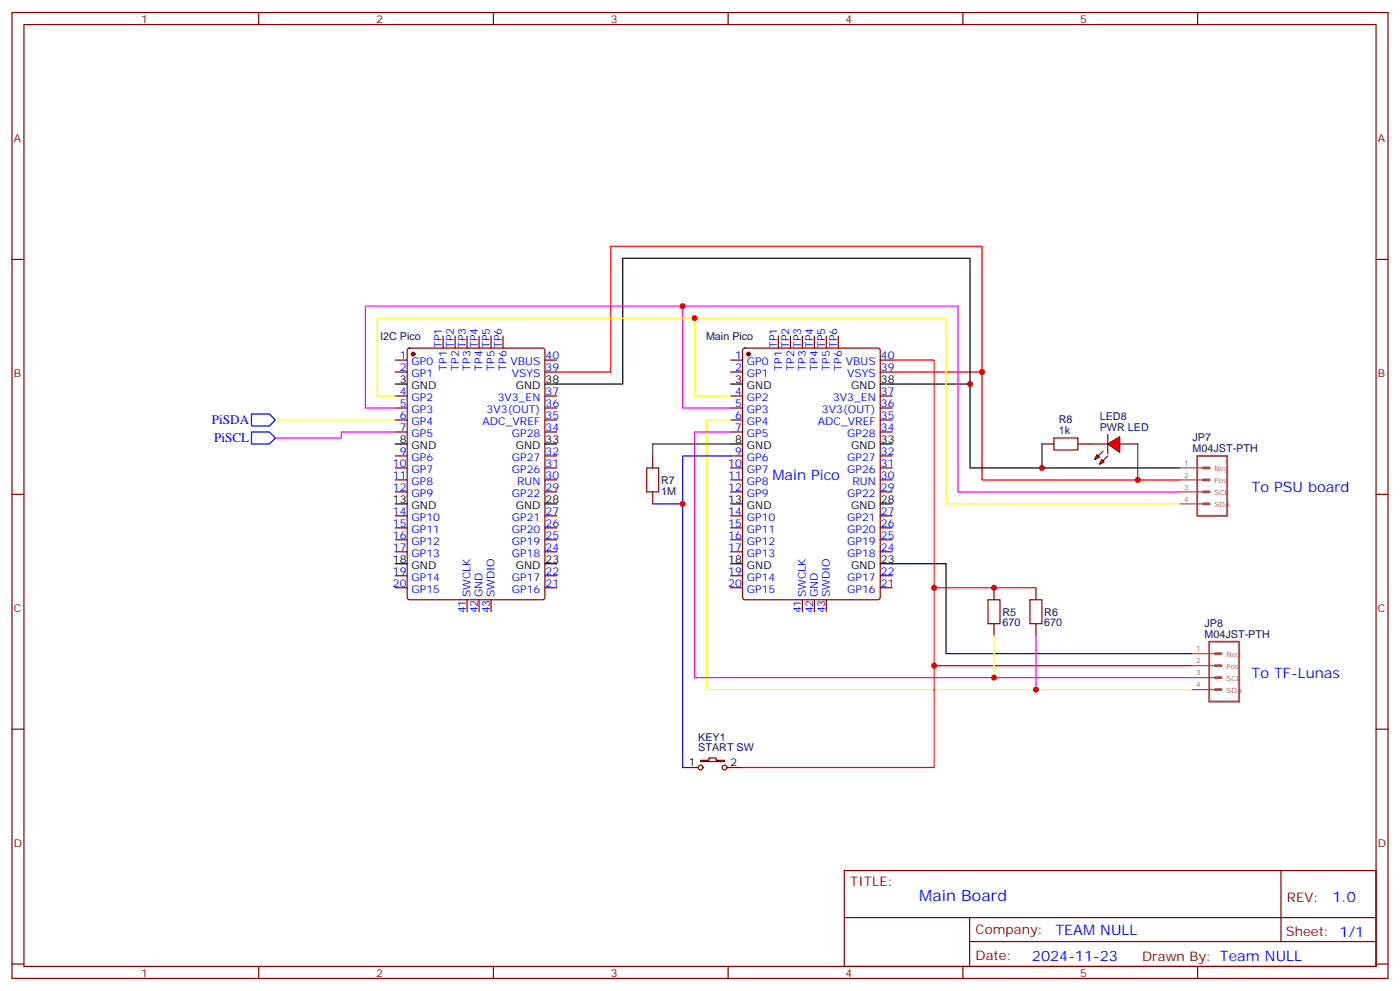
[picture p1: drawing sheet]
<svg xmlns="http://www.w3.org/2000/svg" width="412mm" height="292mm" viewBox="0 0 412 292" stroke-linecap="round" stroke-linejoin="round" font-family="sans-serif">
<g fill="none" stroke="#870000" stroke-width=".35">
<path d="M3.5 3.7h405.4v284.3h-405.4zM7.1 7.2h398.2v277.3h-398.2zM76.2 3.7v3.5M145.3 3.7v3.5M214.5 3.7v3.5M283.6 3.7v3.5M352.8 3.7v3.5M3.5 76.4h3.6M405.3 76.4h3.6M130.5 99v3.5M134.1 99v3.5M137.6 99v3.5"/>
<path d="M141.1 99v3.5M144.6 99v3.5M148.2 99v3.5M229.3 99v3.5M232.8 99v3.5M236.4 99v3.5M239.9 99v3.5M243.4 99v3.5M246.9 99v3.5M116.4 106h3.5M116.4 109.5h3.5M116.4 116.6h3.5"/>
<path d="M120.2 102.7l.4-.2h39.2l.7 .4v73l-.4 .6-39.5 .1-.6-.5-.1-72.9zM160.5 106h3.5M160.5 109.5h3.5M160.5 116.6h3.5M215.2 106h3.5M215.2 109.5h3.5M215.2 116.6h3.5M219 102.7l.4-.2h39.2l.6 .4 .1 73-.5 .6-39.4 .1-.6-.5-.1-72.9zM259.3 106h3.5M259.3 109.5h3.5M259.3 116.6h3.5M116.4 120.1h3.5"/>
<path d="M116.4 123.6h3.5M116.4 127.2h3.5M116.4 134.2h3.5M116.4 137.8h3.5M160.5 120.1h3.5M160.5 123.6h3.5M160.5 127.2h3.5M160.5 134.2h3.5M160.5 137.8h3.5M192.3 134.2v3.6M215.2 120.1h3.5M215.2 123.6h3.5"/>
<path d="M215.2 127.2h3.5M215.2 134.2h3.5M215.2 137.8h3.5M259.3 120.1h3.5M259.3 123.6h3.5M259.3 127.2h3.5M259.3 134.2h3.5M259.3 137.8h3.5M3.5 145.5h3.6M116.4 141.3h3.5M116.4 144.8h3.5M116.4 151.9h3.5"/>
<path d="M116.4 155.4h3.5M116.4 158.9h3.5M160.5 141.3h3.5M160.5 144.8h3.5M160.5 151.9h3.5M160.5 155.4h3.5M160.5 158.9h3.5M192.3 144.8v3.5M215.2 141.3h3.5M215.2 144.8h3.5M215.2 151.9h3.5M215.2 155.4h3.5"/>
<path d="M215.2 158.9h3.5M259.3 141.3h3.5M259.3 144.8h3.5M259.3 151.9h3.5M259.3 155.4h3.5M259.3 158.9h3.5M405.3 145.5h3.6M116.4 162.5h3.5M116.4 169.5h3.5M116.4 173h3.5M137.6 176.6v3.5M141.1 176.6v3.5"/>
<path d="M144.6 176.6v3.5M160.5 162.5h3.5M160.5 169.5h3.5M160.5 173h3.5M215.2 162.5h3.5M215.2 169.5h3.5M215.2 173h3.5M236.4 176.6v3.5M239.9 176.6v3.5M243.4 176.6v3.5M259.3 162.5h3.5M259.3 169.5h3.5"/>
<path d="M259.3 173h3.5M292.8 173v3.6M305.2 173v3.6M292.8 183.6v3.5M305.2 183.6v3.5M3.5 214.7h3.6M405.3 214.7h3.6M201.1 226h4.6M206.4 223.8h2.4v-.7h2.2v.7h2.4v.4h-7zM214.1 226h4.6M248.7 256.3h156.6v28.2h-156.6zM377.3 256.3v20.9"/>
<path d="M248.7 270.1h156.5M285.6 277.2h119.6M285.6 270.1v14.2M3.5 283.8h3.6M76.2 284.5v3.5M145.3 284.5v3.5M214.5 284.5v3.5M283.6 284.5v3.5M352.8 284.5v3.5M405.3 283.8h3.6"/>
<circle cx="206.4" cy="226" r=".71"/>
<circle cx="213.4" cy="226" r=".71"/>
</g>
<g fill="#870000" stroke="#870000" stroke-width=".35">
<circle cx="121.7" cy="104.2" r=".53"/>
<circle cx="220.5" cy="104.2" r=".53"/>
</g>
<g fill="none" stroke="#000" stroke-width=".35">
<path d="M116.4 113.1h3.5M160.5 113.1h3.5M215.2 113.1h3.5M259.3 113.1h3.5M116.4 130.7h3.5M160.5 130.7h3.5M215.2 130.7h3.5M259.3 130.7h3.5M116.4 148.3h3.5M160.5 148.3h3.5M215.2 148.3h3.5M259.3 148.3h3.5"/>
<path d="M116.4 166h3.5M160.5 166h3.5M215.2 166h3.5M259.3 166h3.5"/>
</g>
<path d="M352.7 134.2h8.8v17.7h-8.8zM356.2 188.9h8.8v17.7h-8.8z" fill="none" stroke="#a64a4a" stroke-width=".56"/>
<path d="M354.4 137.8h1.8M354.4 144.8h1.8M354.4 141.3h1.8M354.4 148.3h1.8M358 199.5h1.7M358 196h1.7M358 192.4h1.7M358 203h1.7" fill="none" stroke="#a64a4a" stroke-width=".85"/>
<path d="M347.5 137.8h6.9M347.5 141.3h6.9M347.5 144.8h6.9M347.5 148.3h6.9M351 192.4h7M351 196h7M351 199.5h7M351 203h7" fill="none" stroke="#a64a4a" stroke-width=".35"/>
<path d="M190.5 137.8h3.5v7h-3.5zM291 176.6h3.6v7h-3.6zM303.4 176.6h3.5v7h-3.5z" fill="none" stroke="#a10000" stroke-width=".35"/>
<g fill="#f00" stroke="#870000" stroke-width=".35">
<path d="M326.3 130.7l3.5-2.1v4.6z"/>
<path d="M326.3 127.9v5.6z"/>
</g>
<g fill="#870000" stroke="#870000" stroke-width=".35">
<path d="M326.3 134.2l-1.4 1.4z"/>
<path d="M324.9 132.8l-1.4 1.4z"/>
</g>
<g fill="#f00" stroke="#870000" stroke-width=".35">
<path d="M324.6 135.3l.7 .7-1.5 .7z"/>
<path d="M323.1 133.9l.7 .7-1.4 .7z"/>
</g>
<path d="M306.9 130.7h3.5M317.5 130.7h8.8M329.8 130.7h5.3" fill="none" stroke="#870000" stroke-width=".35"/>
<path d="M310.4 128.9h7.1v3.6h-7.1z" fill="none" stroke="#a10000" stroke-width=".35"/>
<path d="M74.1 121.9h5.3l1.7 1.7-1.7 1.8h-5.3zM74.1 127.2h5.3l1.7 1.7-1.7 1.8h-5.3zM215.2 134.2h-14.1v91.8M192.3 148.3h8.8" fill="none" stroke="#00f" stroke-width=".35"/>
<path d="M164 109.5h15.9v-37h109.4v68.8h58.2M262.8 106h12.4v90h75.8M262.8 109.5h26.5M275.2 173h30M275.2 196v30h-56.5" fill="none" stroke="#f00" stroke-width=".35"/>
<path d="M164 113.1h19.4v-37.1h102.4v61.8h61.7M262.8 113.1h23M262.8 166h15.9v26.4h72.3" fill="none" stroke="#000" stroke-width=".35"/>
<path d="M204.6 93.7h-93.5v22.9h5.3M215.2 116.6h-10.6v-22.9h74.1v54.6h68.8M81.1 123.6h35.3M215.2 123.6h-7.1v79.4h142.9M292.8 187.1v12.4" fill="none" stroke="#ff0" stroke-width=".35"/>
<path d="M201.1 90.1h-93.5v30h8.8M116.4 127.2h-15.9v1.7h-19.4M215.2 127.2h-10.6v72.3h146.4M215.2 120.1h-14.1v-30h81.1v54.7h65.3M305.2 187.1v15.9" fill="none" stroke="#f0f" stroke-width=".35"/>
<path d="M215.2 130.7h-22.9v3.5M306.9 130.7v7.1M335.1 130.7v10.6" fill="none" stroke="#008700" stroke-width=".35"/>
<g fill="#c00">
<circle cx="285.8" cy="113.1" r=".88"/>
<circle cx="201.1" cy="90.1" r=".88"/>
<circle cx="204.6" cy="93.7" r=".88"/>
<circle cx="275.2" cy="173" r=".88"/>
<circle cx="292.8" cy="173" r=".88"/>
<circle cx="201.1" cy="148.3" r=".88"/>
<circle cx="275.2" cy="196" r=".88"/>
<circle cx="335.1" cy="141.3" r=".88"/>
<circle cx="306.9" cy="137.8" r=".88"/>
<circle cx="289.3" cy="109.5" r=".88"/>
<circle cx="292.8" cy="199.5" r=".88"/>
<circle cx="305.2" cy="203" r=".88"/>
</g>
<text font-size="4.6" fill="#00f" x="270.8" y="265.3">Main Board</text>
<g font-size="4.2" fill="#00f">
<text x="227.5" y="141.3">Main Pico</text>
<text x="368.7" y="144.8">To PSU board</text>
<text x="368.7" y="199.5">To TF-Lunas</text>
<text x="392.5" y="265.6">1.0</text>
<text x="310.9" y="275.1">TEAM NULL</text>
<text x="304" y="282.9">2024-11-23</text>
</g>
<g font-size="3.9" fill="#00f">
<text x="62.4" y="124.9">PiSDA</text>
<text x="63.1" y="130.2">PiSCL</text>
</g>
<g font-size="3.9" fill="#800">
<text x="250.5" y="260.9">TITLE:</text>
<text x="379.1" y="265.6">REV:</text>
<text x="287.4" y="275.1">Company:</text>
<text x="378.7" y="275.7">Sheet: 1/1</text>
<text x="287.4" y="282.8">Date:</text>
<text x="336.4" y="282.8">Drawn By: Team NULL</text>
</g>
<g font-size="3.2" fill="#800">
<text x="41.6" y="6.7">1</text>
<text x="110.8" y="6.7">2</text>
<text x="179.9" y="6.7">3</text>
<text x="249.1" y="6.7">4</text>
<text x="318.2" y="6.7">5</text>
<text x="4.1" y="41.8">A</text>
<text x="405.9" y="41.8">A</text>
<text x="4.1" y="110.9">B</text>
<text x="405.9" y="110.9">B</text>
<text x="4.1" y="180.1">C</text>
<text x="405.9" y="180.1">C</text>
<text x="4.1" y="249.2">D</text>
<text x="405.9" y="249.2">D</text>
<text x="41.6" y="287.5">1</text>
<text x="110.8" y="287.5">2</text>
<text x="179.9" y="287.5">3</text>
<text x="249.1" y="287.5">4</text>
<text x="318.2" y="287.5">5</text>
</g>
<g font-size="3.2" fill="#000080">
<text x="112" y="100.1">I2C Pico</text>
<text x="208" y="100.1">Main Pico</text>
<text x="311.9" y="124.7">R8</text>
<text x="324" y="123.6">LED8</text>
<text x="311.9" y="127.9">1k</text>
<text x="324" y="126.8">PWR LED</text>
<text x="351.3" y="129.9">JP7</text>
<text x="351.3" y="133.2">M04JST-PTH</text>
<text x="194.7" y="142.4">R7</text>
<text x="194.7" y="145.6">1M</text>
<text x="295.3" y="184.4">670</text>
<text x="295.3" y="181.3">R5</text>
<text x="307.6" y="184.4">670</text>
<text x="307.6" y="181.3">R6</text>
<text x="354.8" y="184.6">JP8</text>
<text x="354.8" y="187.9">M04JST-PTH</text>
<text x="205.7" y="221.2">START SW</text>
<text x="205.7" y="218">KEY1</text>
</g>
<g font-size="3.2" fill="#00f">
<text x="117.8" y="105.7">1</text>
<text x="121.2" y="107.4">GP0</text>
<text x="130.2" y="102.5" transform="rotate(-90 130.2 102.5)">TP1</text>
<text x="133.7" y="102.5" transform="rotate(-90 133.7 102.5)">TP2</text>
<text x="137.2" y="102.5" transform="rotate(-90 137.2 102.5)">TP3</text>
<text x="140.8" y="102.5" transform="rotate(-90 140.8 102.5)">TP4</text>
<text x="144.3" y="102.5" transform="rotate(-90 144.3 102.5)">TP5</text>
<text x="147.8" y="102.5" transform="rotate(-90 147.8 102.5)">TP6</text>
<text x="150.4" y="107.4">VBUS</text>
<text x="160.7" y="105.7">40</text>
<text x="216.5" y="105.7">1</text>
<text x="220" y="107.4">GP0</text>
<text x="229" y="102.5" transform="rotate(-90 229 102.5)">TP1</text>
<text x="232.5" y="102.5" transform="rotate(-90 232.5 102.5)">TP2</text>
<text x="236" y="102.5" transform="rotate(-90 236 102.5)">TP3</text>
<text x="239.5" y="102.5" transform="rotate(-90 239.5 102.5)">TP4</text>
<text x="243.1" y="102.5" transform="rotate(-90 243.1 102.5)">TP5</text>
<text x="246.6" y="102.5" transform="rotate(-90 246.6 102.5)">TP6</text>
<text x="249.2" y="107.4">VBUS</text>
<text x="259.5" y="105.7">40</text>
<text x="117.8" y="109.2">2</text>
<text x="121.2" y="110.9">GP1</text>
<text x="131.6" y="109.1" transform="rotate(-90 131.6 109.1)">TP1</text>
<text x="135.1" y="109.1" transform="rotate(-90 135.1 109.1)">TP2</text>
<text x="138.6" y="109.1" transform="rotate(-90 138.6 109.1)">TP3</text>
<text x="142.2" y="109.1" transform="rotate(-90 142.2 109.1)">TP4</text>
<text x="145.7" y="109.1" transform="rotate(-90 145.7 109.1)">TP5</text>
<text x="149.2" y="109.1" transform="rotate(-90 149.2 109.1)">TP6</text>
<text x="150.7" y="110.9">VSYS</text>
<text x="160.7" y="109.2">39</text>
<text x="216.5" y="109.2">2</text>
<text x="220" y="110.9">GP1</text>
<text x="230.4" y="109.1" transform="rotate(-90 230.4 109.1)">TP1</text>
<text x="233.9" y="109.1" transform="rotate(-90 233.9 109.1)">TP2</text>
<text x="237.4" y="109.1" transform="rotate(-90 237.4 109.1)">TP3</text>
<text x="240.9" y="109.1" transform="rotate(-90 240.9 109.1)">TP4</text>
<text x="244.5" y="109.1" transform="rotate(-90 244.5 109.1)">TP5</text>
<text x="248" y="109.1" transform="rotate(-90 248 109.1)">TP6</text>
<text x="249.5" y="110.9">VSYS</text>
<text x="259.5" y="109.2">39</text>
<text x="117.8" y="116.2">4</text>
<text x="117.8" y="119.8">5</text>
<text x="121.2" y="118">GP2</text>
<text x="146.6" y="118">3V3_EN</text>
<text x="160.7" y="119.8">36</text>
<text x="160.7" y="116.2">37</text>
<text x="216.5" y="116.2">4</text>
<text x="216.5" y="119.8">5</text>
<text x="220" y="118">GP2</text>
<text x="245.4" y="118">3V3_EN</text>
<text x="259.5" y="119.8">36</text>
<text x="259.5" y="116.2">37</text>
<text x="117.8" y="123.3">6</text>
<text x="121.2" y="121.5">GP3</text>
<text x="121.2" y="125.1">GP4</text>
<text x="142.2" y="125.1">ADC_VREF</text>
<text x="143.4" y="121.5">3V3(OUT)</text>
<text x="160.7" y="123.3">35</text>
<text x="216.5" y="123.3">6</text>
<text x="220" y="121.5">GP3</text>
<text x="220" y="125.1">GP4</text>
<text x="240.9" y="125.1">ADC_VREF</text>
<text x="242.1" y="121.5">3V3(OUT)</text>
<text x="259.5" y="123.3">35</text>
<text x="117.8" y="126.8">7</text>
<text x="121.2" y="128.6">GP5</text>
<text x="150.8" y="128.6">GP28</text>
<text x="160.7" y="126.8">34</text>
<text x="216.5" y="126.8">7</text>
<text x="220" y="128.6">GP5</text>
<text x="249.6" y="128.6">GP28</text>
<text x="259.5" y="126.8">34</text>
<text x="115.7" y="137.4">10</text>
<text x="117.8" y="133.9">9</text>
<text x="121.2" y="135.6">GP6</text>
<text x="150.8" y="135.6">GP27</text>
<text x="160.7" y="137.4">31</text>
<text x="160.7" y="133.9">32</text>
<text x="214.5" y="137.4">10</text>
<text x="216.5" y="133.9">9</text>
<text x="220" y="135.6">GP6</text>
<text x="249.6" y="135.6">GP27</text>
<text x="259.5" y="137.4">31</text>
<text x="259.5" y="133.9">32</text>
<text x="115.7" y="140.9">11</text>
<text x="121.2" y="139.2">GP7</text>
<text x="121.2" y="142.7">GP8</text>
<text x="150.8" y="139.2">GP26</text>
<text x="152.3" y="142.7">RUN</text>
<text x="160.7" y="140.9">30</text>
<text x="214.5" y="140.9">11</text>
<text x="220" y="139.2">GP7</text>
<text x="220" y="142.7">GP8</text>
<text x="249.6" y="139.2">GP26</text>
<text x="251.1" y="142.7">RUN</text>
<text x="259.5" y="140.9">30</text>
<text x="115.7" y="144.5">12</text>
<text x="121.2" y="146.2">GP9</text>
<text x="150.8" y="146.2">GP22</text>
<text x="160.7" y="144.5">29</text>
<text x="214.5" y="144.5">12</text>
<text x="220" y="146.2">GP9</text>
<text x="249.6" y="146.2">GP22</text>
<text x="259.5" y="144.5">29</text>
<text x="115.7" y="151.5">14</text>
<text x="115.7" y="155">15</text>
<text x="121.2" y="153.3">GP10</text>
<text x="150.8" y="153.3">GP21</text>
<text x="160.7" y="155">26</text>
<text x="160.7" y="151.5">27</text>
<text x="214.5" y="151.5">14</text>
<text x="214.5" y="155">15</text>
<text x="220" y="153.3">GP10</text>
<text x="249.6" y="153.3">GP21</text>
<text x="259.5" y="155">26</text>
<text x="259.5" y="151.5">27</text>
<text x="115.7" y="158.6">16</text>
<text x="121.2" y="156.8">GP11</text>
<text x="121.2" y="160.3">GP12</text>
<text x="150.8" y="160.3">GP19</text>
<text x="150.8" y="156.8">GP20</text>
<text x="160.7" y="158.6">25</text>
<text x="214.5" y="158.6">16</text>
<text x="220" y="156.8">GP11</text>
<text x="220" y="160.3">GP12</text>
<text x="249.6" y="160.3">GP19</text>
<text x="249.6" y="156.8">GP20</text>
<text x="259.5" y="158.6">25</text>
<text x="115.7" y="162.1">17</text>
<text x="121.2" y="163.9">GP13</text>
<text x="150.8" y="163.9">GP18</text>
<text x="160.7" y="162.1">24</text>
<text x="214.5" y="162.1">17</text>
<text x="220" y="163.9">GP13</text>
<text x="249.6" y="163.9">GP18</text>
<text x="259.5" y="162.1">24</text>
<text x="115.7" y="169.2">19</text>
<text x="115.7" y="172.7">20</text>
<text x="121.2" y="170.9">GP14</text>
<text x="150.8" y="170.9">GP17</text>
<text x="160.7" y="172.7">21</text>
<text x="160.7" y="169.2">22</text>
<text x="214.5" y="169.2">19</text>
<text x="214.5" y="172.7">20</text>
<text x="220" y="170.9">GP14</text>
<text x="249.6" y="170.9">GP17</text>
<text x="259.5" y="172.7">21</text>
<text x="259.5" y="169.2">22</text>
<text x="121.2" y="174.4">GP15</text>
<text x="138.6" y="175.9" transform="rotate(-90 138.6 175.9)">SWCLK</text>
<text x="142.2" y="175.9" transform="rotate(-90 142.2 175.9)">GND</text>
<text x="145.7" y="175.9" transform="rotate(-90 145.7 175.9)">SWDIO</text>
<text x="150.8" y="174.4">GP16</text>
<text x="220" y="174.4">GP15</text>
<text x="237.4" y="175.9" transform="rotate(-90 237.4 175.9)">SWCLK</text>
<text x="240.9" y="175.9" transform="rotate(-90 240.9 175.9)">GND</text>
<text x="244.5" y="175.9" transform="rotate(-90 244.5 175.9)">SWDIO</text>
<text x="249.6" y="174.4">GP16</text>
<text x="137.2" y="180.6" transform="rotate(-90 137.2 180.6)">41</text>
<text x="140.8" y="180.6" transform="rotate(-90 140.8 180.6)">42</text>
<text x="144.3" y="180.6" transform="rotate(-90 144.3 180.6)">43</text>
<text x="236" y="180.6" transform="rotate(-90 236 180.6)">41</text>
<text x="239.5" y="180.6" transform="rotate(-90 239.5 180.6)">42</text>
<text x="243.1" y="180.6" transform="rotate(-90 243.1 180.6)">43</text>
</g>
<g font-size="3.2">
<text x="117.8" y="112.7">3</text>
<text x="160.7" y="112.7">38</text>
<text x="216.5" y="112.7">3</text>
<text x="259.5" y="112.7">38</text>
<text x="121.2" y="114.5">GND</text>
<text x="151.9" y="114.5">GND</text>
<text x="220" y="114.5">GND</text>
<text x="250.7" y="114.5">GND</text>
<text x="117.8" y="130.4">8</text>
<text x="160.7" y="130.4">33</text>
<text x="216.5" y="130.4">8</text>
<text x="259.5" y="130.4">33</text>
<text x="121.2" y="132.1">GND</text>
<text x="151.9" y="132.1">GND</text>
<text x="220" y="132.1">GND</text>
<text x="250.7" y="132.1">GND</text>
<text x="115.7" y="148">13</text>
<text x="121.2" y="149.8">GND</text>
<text x="151.9" y="149.8">GND</text>
<text x="160.7" y="148">28</text>
<text x="214.5" y="148">13</text>
<text x="220" y="149.8">GND</text>
<text x="250.7" y="149.8">GND</text>
<text x="259.5" y="148">28</text>
<text x="115.7" y="165.6">18</text>
<text x="121.2" y="167.4">GND</text>
<text x="151.9" y="167.4">GND</text>
<text x="160.7" y="165.6">23</text>
<text x="214.5" y="165.6">18</text>
<text x="220" y="167.4">GND</text>
<text x="250.7" y="167.4">GND</text>
<text x="259.5" y="165.6">23</text>
<text x="202.9" y="225.6">1</text>
<text x="215.2" y="225.6">2</text>
</g>
<g font-size="2.1" fill="#a54b4b">
<text x="348.8" y="137.1">1</text>
<text x="348.8" y="140.6">2</text>
<text x="357.8" y="138.8">Neg</text>
<text x="357.8" y="142.3">Pos</text>
<text x="348.8" y="144.1">3</text>
<text x="348.8" y="147.6">4</text>
<text x="357.8" y="145.9">SCL</text>
<text x="357.8" y="149.4">SDA</text>
<text x="352.3" y="191.7">1</text>
<text x="352.3" y="195.3">2</text>
<text x="361.3" y="193.5">Neg</text>
<text x="361.3" y="197">Pos</text>
<text x="352.3" y="198.8">3</text>
<text x="352.3" y="202.3">4</text>
<text x="361.3" y="200.5">SCL</text>
<text x="361.3" y="204.1">SDA</text>
</g>
</svg>
